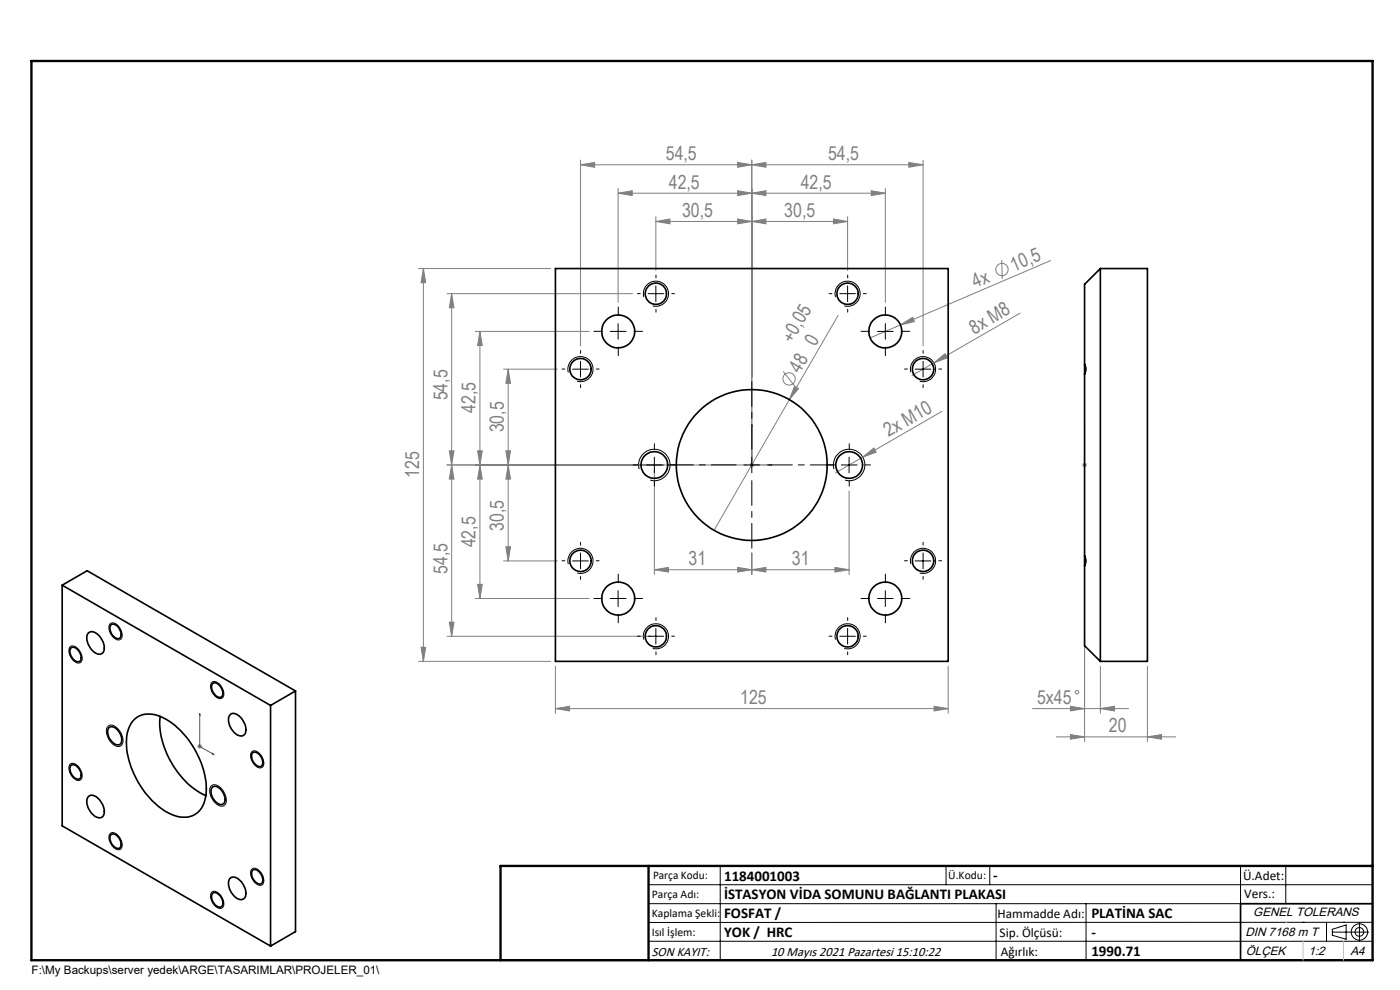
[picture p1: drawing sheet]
<svg xmlns="http://www.w3.org/2000/svg" width="297mm" height="210mm" viewBox="0 0 297 210" stroke-linecap="round" stroke-linejoin="round" font-family="sans-serif">
<g fill="none" stroke="#808080" stroke-width=".21">
<path d="M123.2 35l3-.5v1zM123.2 34v39.4M123.2 35h72.6M131.1 40v24.1M156.5 34.5l3 .5-3 .5zM159.5 35l3-.5v1zM159.5 34v63.6M187.8 40v24.1M192.8 34.5l3 .5-3 .5zM195.8 34v39.4M88.8 57h28M89.8 57l.5 3h-1z"/>
<path d="M89.8 57v83.3M131.1 41l3-.5v1zM131.1 41h56.7M139.1 47l3-.5v1zM139.1 46v11.4M139.1 47h40.7M156.5 40.5l3 .5-3 .5zM156.5 46.5l3 .5-3 .5zM159.5 41l3-.5v1zM159.5 47l3-.5v1zM176.8 46.5l3 .5-3 .5zM179.8 46v11.4"/>
<path d="M184.8 40.5l3 .5-3 .5zM212.5 55.2l.1 4M222.9 55.3l-31.9 13.6M94.8 62.3h39.4M95.8 62.3l.5 3h-1zM95.8 62.3v72.7M100.8 70.3h24.2M101.8 70.3l.5 3h-1zM101.8 70.3v56.7M106.8 78.3h11.4M107.8 78.3l.5 3h-1zM107.8 78.3v40.7"/>
<path d="M166.2 78.8l2.4 3.1M177.8 66.9l-10.3 17.9M191 68.9l2.6-1.6 .4 .9zM191 68.9l-6.4 2.8M198.1 77l2.4-2 .5 .9zM198.1 77l-4.6 2.6M216.4 66.4l-18.3 10.6M94.8 98.6h63.7M95.3 95.6h1l-.5 3zM95.8 98.6l.5 3h-1zM101.3 95.6h1l-.5 3zM101.8 98.6l.5 3h-1z"/>
<path d="M107.3 95.6h1l-.5 3zM107.8 98.6l.5 3h-1zM138.8 99.7v22.2M159 98.6h1M159.1 98.3l.7 .7M159.5 98.1v1M159.8 98.3l-.7 .7M167.5 84.8l-16 27.7M168.6 81.9l.8 .5-1.9 2.4zM183 97l2.4-2 .5 .9zM183 97l-5.7 3.3M199.8 87.3l-16.8 9.7"/>
<path d="M229.6 98.6h1M229.7 98.3l.7 .7M230.1 98.1v1M230.4 98.3l-.7 .7M106.8 119h11.4M107.3 116h1l-.5 3zM159.5 117.3v4.6M180.1 104.1v17.8M89.3 137.3h1l-.5 3zM94.8 135h43.3M95.3 132h1l-.5 3zM100.8 127h24.2"/>
<path d="M101.3 124h1l-.5 3zM138.8 120.9l3-.5v.9zM138.8 120.9h41.3M156.5 120.4l3 .5-3 .4zM159.5 120.9l3-.5v.9zM177.1 120.4l3 .5-3 .4zM230.1 133.7v23.6M41.9 158.3h1M42 158l.7 .7M42.4 157.8v1M42.7 158l-.7 .7M88.8 140.3h28"/>
<path d="M117.8 150.3l3-.5v1zM117.8 150.3h83.4M117.8 141.3v10M198.2 149.8l3 .5-3 .5zM201.2 141.3v10M219 150.3h20.4M224.1 156.3h25.3M227.1 149.8l3 .5-3 .5zM227.1 155.8l3 .5-3 .5zM233.4 150.3l3-.5v1zM233.4 141.3v10M243.4 156.3l3-.5v1z"/>
<path d="M243.4 141.3v16"/>
<circle cx="212.6" cy="57.2" r="1.31"/>
<circle cx="167.4" cy="80.4" r="1.3"/>
<circle cx="228.5" cy="146.9" r=".37"/>
</g>
<g fill="none" stroke="#000" stroke-width=".21">
<path d="M120.6 79a2.67 2.67 0 0 1 2.4-3.3 2.67 2.67 0 0 1 2.8 2.9 2.67 2.67 0 0 1-3.4 2.3M121.5 78.3h3.3M123.2 76.7v3.3M129.5 70.3h3.3M131.1 68.6v3.4M136.6 63a2.67 2.67 0 0 1 2.3-3.4 2.67 2.67 0 0 1 2.9 2.9 2.67 2.67 0 0 1-3.3 2.4M137.5 62.3h3.3M139.1 60.6v3.4M177.2 63a2.66 2.66 0 0 1 2.4-3.3 2.66 2.66 0 0 1 2.8 2.8 2.66 2.66 0 0 1-3.3 2.4M178.2 62.3h3.3M179.8 60.6v3.4M186.2 70.3h3.3"/>
<path d="M187.8 68.6v3.4M193.3 79a2.67 2.67 0 0 1 2.3-3.3 2.67 2.67 0 0 1 2.9 2.9 2.67 2.67 0 0 1-3.4 2.3M194.1 78.3h3.4M195.8 76.7v3.3M135.6 99.5a3.3 3.3 0 0 1 2.9-4.2 3.3 3.3 0 0 1 3.6 3.6 3.3 3.3 0 0 1-4.2 2.9M137.2 98.6h3.3M138.8 97v3.3M157.8 98.6h3.3M159.5 97v3.3M176.9 99.5a3.3 3.3 0 0 1 2.9-4.2 3.3 3.3 0 0 1 3.7 3.6 3.3 3.3 0 0 1-4.2 2.9M178.5 98.6h3.3M180.1 97v3.3"/>
<path d="M120.6 119.7a2.67 2.67 0 0 1 2.4-3.4 2.67 2.67 0 0 1 2.8 2.9 2.67 2.67 0 0 1-3.4 2.4M121.5 119h3.3M123.2 117.3v3.3M193.3 119.7a2.67 2.67 0 0 1 2.3-3.4 2.67 2.67 0 0 1 2.9 2.9 2.67 2.67 0 0 1-3.4 2.4M194.1 119h3.4M195.8 117.3v3.3M14.8 137.3a1.45 1.45 0 0 1 2.1 .8 1.63 1.63 0 0 1-.1 2.5 2.55 2.55 0 0 1-2-3.3zM23.4 132.3a1.68 1.68 0 0 1 2.2 1.3 1.45 1.45 0 0 1-.3 2.1 2.53 2.53 0 0 1-2-3.3zM129.5 127h3.3M131.1 125.3v3.3M136.6 135.7a2.67 2.67 0 0 1 2.3-3.4 2.67 2.67 0 0 1 2.9 2.9 2.67 2.67 0 0 1-3.3 2.3M137.5 135h3.3"/>
<path d="M139.1 133.3v3.3M177.2 135.7a2.66 2.66 0 0 1 2.4-3.4 2.66 2.66 0 0 1 2.8 2.9 2.66 2.66 0 0 1-3.3 2.3M178.2 135h3.3M179.8 133.3v3.3M186.2 127h3.3M187.8 125.3v3.3M22.9 154.1l.1-.1a1.65 1.65 0 0 1 2.2 .9 2.65 2.65 0 0 1 .5 3.2 1.91 1.91 0 0 1-2.5-1.2 2.57 2.57 0 0 1-.3-2.8zM44.9 144.7a1.72 1.72 0 0 1 2.3 1.3 1.34 1.34 0 0 1-.4 2.2 2.52 2.52 0 0 1-1.9-3.5zM53.4 159.5v-.1a1.53 1.53 0 0 1 2.1 1 1.76 1.76 0 0 1 0 2.4 2.22 2.22 0 0 1-2.3-1.9v-.9zM14.8 162.2a1.17 1.17 0 0 1 1.8 .4 2.31 2.31 0 0 1 .5 2.8 1.53 1.53 0 0 1-2-.9l-.5-1.1v-.8zM23.4 176.8a1.53 1.53 0 0 1 2 .9 1.76 1.76 0 0 1 0 2.5 2.22 2.22 0 0 1-2.2-1.9l-.1-.9zM44.8 166.7a1.57 1.57 0 0 1 2.2 .6 2.77 2.77 0 0 1 .6 3.5 1.46 1.46 0 0 1-2-.5 2.98 2.98 0 0 1-.8-3.6z"/>
<path d="M44.9 189.2a1.84 1.84 0 0 1 2.4 1.5 1.28 1.28 0 0 1-.5 2 2.57 2.57 0 0 1-1.9-3.5zM53.4 184.4a1.29 1.29 0 0 1 1.8 .6 2.12 2.12 0 0 1 .4 2.7 2.02 2.02 0 0 1-2.3-1.7l-.1-1.1zM137.6 187.7h153.6M137.6 191.7h153.6M137.6 199.7h153.6M152.8 183.7v20M200.7 183.7v4M210 183.7v4M211.3 191.7v12M230.4 191.7v12M263.2 183.7v20M272.8 183.7v8"/>
<path d="M276.4 195.6h.1M281.4 195.6v4.1M282.6 197.7h7.8M282.6 197.1l3-.9v3l-3-.8zM285 195.6h.1M288.4 195.8v3.8M291.2 195.6l-153.6 .1"/>
<circle cx="288.4" cy="197.7" r="1.74"/>
<circle cx="288.4" cy="197.7" r=".93"/>
</g>
<path d="M159.5 90.1v8.5h4.3M159.5 90.1l.1 .4h-.2zM163.3 98.5l.5 .1-.5 .1zM230.1 98.5v.2zM230.1 90.1v.4v-.4M230.1 98.6h.1M230.1 90.1v8.5M42.4 151.3v.4l-.1-.1zM42.4 151.3v7l3 1.8M45.1 159.8l.3 .3-.3-.1z" fill="none" stroke="#00f" stroke-width=".21"/>
<path d="M291.2 191.7h-28v12M106.2 203.7h185" fill="none" stroke="#000" stroke-width=".35"/>
<path d="M6.7 12.9h284.5v190.8h-284.5zM137.6 183.7v20M291.2 183.7h-185v20" fill="none" stroke="#000" stroke-width=".5"/>
<path d="M272.8 195.6h.1M276.4 199.7v4M285 199.7v4" fill="none" stroke="#c0c0c0" stroke-width=".21"/>
<path d="M156.2 98.6h-14.4M159.5 95.3v-14.3M162.8 98.6h14.4M159.5 102v14.3" fill="none" stroke="#000" stroke-width=".21" stroke-dasharray="15.2 1.3 1.3 1.3" stroke-dashoffset="10"/>
<g fill="none" stroke="#000" stroke-width=".21" stroke-dasharray="15.2 1.3 1.3 1.3">
<path d="M139.2 59v-.6M179.8 59v-.6M119.8 78.3h-.6M123.2 75v-.6M126.5 78.3h.6M127.8 70.3h-1.8M131.2 67v-1.9M131.2 73.6v1.9M134.5 70.3h1.8M135.8 62.3h-.6M139.2 65.6v.6M142.5 62.3h.6"/>
<path d="M176.5 62.3h-.6M179.8 65.6v.6M183.2 62.3h.6M184.5 70.3h-1.8M187.8 67v-1.9M187.8 73.6v1.9M191.2 70.3h1.8M192.5 78.3h-.6M195.8 75v-.6M199.2 78.3h.6M123.2 81.6v.6M135.5 98.6h-1.2"/>
<path d="M138.8 95.3v-1.2M142.2 98.6h1.1M176.8 98.6h-1.1M180.2 95.3v-1.2M183.5 98.6h1.2M195.8 81.6v.6M119.8 119h-.6M123.2 115.6v-.6M126.5 119h.6M138.8 102v1.1M180.2 102v1.1M192.5 119h-.6"/>
<path d="M195.8 115.6v-.6M199.2 119h.6M123.2 122.3v.6M127.8 127h-1.8M131.2 123.6v-1.8M131.2 130.3v1.8M134.5 127h1.8M135.8 135h-.6M139.2 131.6v-.6M139.2 138.3v.6M142.5 135h.6M176.5 135h-.6"/>
<path d="M179.8 131.6v-.6M179.8 138.3v.6M183.2 135h.6M184.5 127h-1.8M187.8 123.6v-1.8M187.8 130.3v1.8M191.2 127h1.8M195.8 122.3v.6"/>
</g>
<g fill="#00f">
<path d="M163.3 98.5l.5 .1-.5 .1zM159.5 90.1l.1 .4h-.2z"/>
<path d="M45.1 159.8l.3 .3-.3-.1zM42.4 151.3v.4l-.1-.1z"/>
<path d="M230.1 98.5v.2zM230.1 90.1v.4z"/>
</g>
<g fill="#808080">
<path d="M191 68.9l2.6-1.6 .4 .9z"/>
<path d="M183 97l2.4-2 .5 .9z"/>
<path d="M198.1 77l2.4-2 .5 .9z"/>
<path d="M168.6 81.9l.8 .5-1.9 2.4z"/>
<path d="M243.4 156.3l3-.5v1zM227.1 155.8l3 .5-3 .5z"/>
<path d="M156.5 34.5l3 .5-3 .5zM123.2 35l3-.5v1zM156.5 40.5l3 .5-3 .5zM131.1 41l3-.5v1zM156.5 46.5l3 .5-3 .5zM139.1 47l3-.5v1z"/>
<path d="M138.8 120.9l3-.5v.9zM156.5 120.4l3 .5-3 .4zM159.5 120.9l3-.5v.9zM177.1 120.4l3 .5-3 .4zM159.5 35l3-.5v1zM192.8 34.5l3 .5-3 .5zM159.5 41l3-.5v1zM184.8 40.5l3 .5-3 .5zM159.5 47l3-.5v1zM176.8 46.5l3 .5-3 .5zM227.1 149.8l3 .5-3 .5zM233.4 150.3l3-.5v1z"/>
<path d="M117.8 150.3l3-.5v1zM198.2 149.8l3 .5-3 .5z"/>
<path d="M95.3 95.6h1l-.5 3zM95.8 62.3l.5 3h-1zM101.3 95.6h1l-.5 3zM101.8 70.3l.5 3h-1zM107.3 95.6h1l-.5 3zM107.8 78.3l.5 3h-1z"/>
<path d="M89.8 57l.5 3h-1zM89.3 137.3h1l-.5 3z"/>
<path d="M107.8 98.6l.5 3h-1zM107.3 116h1l-.5 3zM101.8 98.6l.5 3h-1zM101.3 124h1l-.5 3zM95.8 98.6l.5 3h-1zM95.3 132h1l-.5 3z"/>
</g>
<g fill="none" stroke="#000" stroke-width=".35">
<path d="M117.8 57h83.4v83.3h-83.4zM233.4 57h10v83.3h-10M233.4 57v83.3M233.4 57l-3.3 3.3v16.9M230.1 77.2l.3 1.1-.3 1.1M230.1 77.2v2.2M230.1 79.4v38.5M230.1 117.9l.3 1.1-.3 1M230.1 117.9v2.1M13.2 124.1l44.2 25.5M13.2 124.1l5.3-3 44.2 25.5M13.2 124.1v51.1l44.2 25.5"/>
<path d="M15.1 137.4a1.53 1.53 0 0 1 1.9 1.3 1.08 1.08 0 0 1-.5 1.7 2.19 2.19 0 0 1-1.4-3zM18.7 134.4a1.68 1.68 0 0 1 2.5 .6 3.1 3.1 0 0 1 .6 3.5 1.55 1.55 0 0 1-2.3-.6 3.4 3.4 0 0 1-.8-3.5zM23.6 132.5a1.51 1.51 0 0 1 1.9 1.3 1.09 1.09 0 0 1-.5 1.7 2.17 2.17 0 0 1-1.4-3zM230.1 120v17l3.3 3.3M23.1 154.4a1.25 1.25 0 0 1 1.8 .4 2.53 2.53 0 0 1 .6 3.1 1.56 1.56 0 0 1-2.1-1 2.52 2.52 0 0 1-.3-2.5zM28.5 152.6a5.3 5.3 0 0 1 6.2-.3 18.3 18.3 0 0 1 9 15.7 5.1 5.1 0 0 1-3.3 5.2 7.9 7.9 0 0 1-6.9-2.3 19.2 19.2 0 0 1-6.7-13.4 6.9 6.9 0 0 1 1.7-4.9zM34 152a18 18 0 0 0 9.6 16.7l.1 .1M45.1 145a1.53 1.53 0 0 1 2 1.2 1.08 1.08 0 0 1-.5 1.7 2.17 2.17 0 0 1-1.5-2.9zM48.7 151.7a1.41 1.41 0 0 1 2.2 .4 3.1 3.1 0 0 1 .9 3.7 1.8 1.8 0 0 1-2.5-.9 3 3 0 0 1-.6-3.2zM53.6 159.7a1.57 1.57 0 0 1 2 1.2 1.05 1.05 0 0 1-.5 1.7 2.17 2.17 0 0 1-1.5-2.9zM57.4 149.6v51.1M62.7 146.6l-5.3 3"/>
<path d="M62.7 146.6v51l-5.3 3.1M15.1 162.3a1.53 1.53 0 0 1 1.9 1.3 1.08 1.08 0 0 1-.5 1.7 2.19 2.19 0 0 1-1.4-3zM18.8 168.9a1.96 1.96 0 0 1 2.6 1.1 2.77 2.77 0 0 1 .4 3.2 1.63 1.63 0 0 1-2.3-.6 3.4 3.4 0 0 1-.8-3.5zM23.6 177a1.67 1.67 0 0 1 2 1.6 .89 .89 0 0 1-.2 1.3 .89 .89 0 0 1-1.3-.4 2 2 0 0 1-.5-2.5zM45.2 166.9a1.98 1.98 0 0 1 2.2 1.4 1.68 1.68 0 0 1-.2 2.3 2.25 2.25 0 0 1-2.3-1.9l-.1-1.2zM45.1 189.5a1.68 1.68 0 0 1 2.1 1.5 .88 .88 0 0 1 0 1 .88 .88 0 0 1-.8 .4 2.22 2.22 0 0 1-1.3-2.9zM48.7 186.4a1.45 1.45 0 0 1 2.2 .4 3.5 3.5 0 0 1 1.1 3.6 1.5 1.5 0 0 1-2.4-.4 3.4 3.4 0 0 1-.9-3.6zM53.6 184.6a1.58 1.58 0 0 1 2 1.2 1.07 1.07 0 0 1-.5 1.7 2.17 2.17 0 0 1-1.5-2.9z"/>
<circle cx="123.2" cy="78.3" r="2.26"/>
<circle cx="131.2" cy="70.3" r="3.5"/>
<circle cx="139.1" cy="62.3" r="2.26"/>
<circle cx="179.8" cy="62.3" r="2.26"/>
<circle cx="187.8" cy="70.3" r="3.5"/>
<circle cx="195.8" cy="78.3" r="2.27"/>
<circle cx="138.8" cy="98.7" r="2.83"/>
<circle cx="159.5" cy="98.6" r="16"/>
<circle cx="180.2" cy="98.6" r="2.83"/>
<circle cx="123.2" cy="119" r="2.26"/>
<circle cx="195.8" cy="119" r="2.27"/>
<circle cx="131.2" cy="127" r="3.5"/>
<circle cx="139.1" cy="135" r="2.27"/>
<circle cx="179.8" cy="135" r="2.27"/>
<circle cx="187.8" cy="127" r="3.5"/>
</g>
<g font-size="4.1" fill="#808080">
<text x="141.2" y="34">54,5</text>
<text x="175.7" y="34">54,5</text>
<text x="141.9" y="40">42,5</text>
<text x="169.9" y="40">42,5</text>
<text x="144.7" y="46">30,5</text>
<text x="166.4" y="46">30,5</text>
<text x="215.1" y="57.6" transform="rotate(-23 215.1 57.6)">10,5</text>
<text x="206.9" y="61.1" transform="rotate(-23 206.9 61.1)">4x</text>
<text x="206.7" y="71" transform="rotate(-30 206.7 71)">8x M8</text>
<text x="168" y="72.9" transform="rotate(-60 168 72.9)">+0,05</text>
<text x="173" y="73.5" transform="rotate(-60 173 73.5)">0</text>
<text x="169.7" y="79.2" transform="rotate(-60 169.7 79.2)">48</text>
<text x="94.9" y="84.9" transform="rotate(-90 94.9 84.9)">54,5</text>
<text x="100.9" y="87.6" transform="rotate(-90 100.9 87.6)">42,5</text>
<text x="106.9" y="91.7" transform="rotate(-90 106.9 91.7)">30,5</text>
<text x="188.5" y="92.8" transform="rotate(-30 188.5 92.8)">2x M10</text>
<text x="88.9" y="101.4" transform="rotate(-90 88.9 101.4)">125</text>
<text x="106.9" y="112.6" transform="rotate(-90 106.9 112.6)">30,5</text>
<text x="100.9" y="116.1" transform="rotate(-90 100.9 116.1)">42,5</text>
<text x="146.1" y="119.9">31</text>
<text x="168" y="119.9">31</text>
<text x="94.9" y="121.7" transform="rotate(-90 94.9 121.7)">54,5</text>
<text x="157" y="149.4">125</text>
<text x="220" y="149.4">5x45</text>
<text x="235.3" y="155.4">20</text>
</g>
<g font-size="3.2">
<text x="153.6" y="186.8">1184001003</text>
<text x="153.6" y="190.8">İSTASYON VİDA SOMUNU BAĞLANTI PLAKASI</text>
<text x="210.7" y="186.6">-</text>
<text x="153.6" y="194.8">FOSFAT /</text>
<text x="231.5" y="194.8">PLATİNA SAC</text>
<text x="153.6" y="198.8">YOK / HRC</text>
<text x="231.5" y="198.7">-</text>
<text x="231.5" y="202.8">1990.71</text>
</g>
<g font-size="2.8">
<text x="263.7" y="186.7">Ü.Adet:</text>
<text x="263.9" y="190.5">Vers.:</text>
<text x="211.6" y="194.8">Hammadde Adı:</text>
<text x="138.3" y="202.8">SON KAYIT:</text>
<text x="163.6" y="202.8">10 Mayıs 2021 Pazartesi 15:10:22</text>
<text x="212.1" y="198.7">Sip. Ölçüsü:</text>
<text x="212.3" y="202.7">Ağırlık:</text>
</g>
<g font-size="2.6">
<text x="265.9" y="194.4">GENEL TOLERANS</text>
<text x="264.2" y="198.5">DIN 7168 m T</text>
<text x="264.3" y="202.6">ÖLÇEK</text>
<text x="277.6" y="202.6">1:2</text>
<text x="286.5" y="202.6">A4</text>
</g>
<g font-size="2.5">
<text x="138.3" y="190.5">Parça Adı:</text>
<text x="138.5" y="186.5">Parça Kodu:</text>
<text x="201.2" y="186.5">Ü.Kodu:</text>
<text x="138.3" y="194.5">Kaplama Şekli:</text>
<text x="138.3" y="198.6">Isıl İşlem:</text>
<text x="6.7" y="206.7">F:\My Backups\server yedek\ARGE\TASARIMLAR\PROJELER_01\</text>
</g>
</svg>
